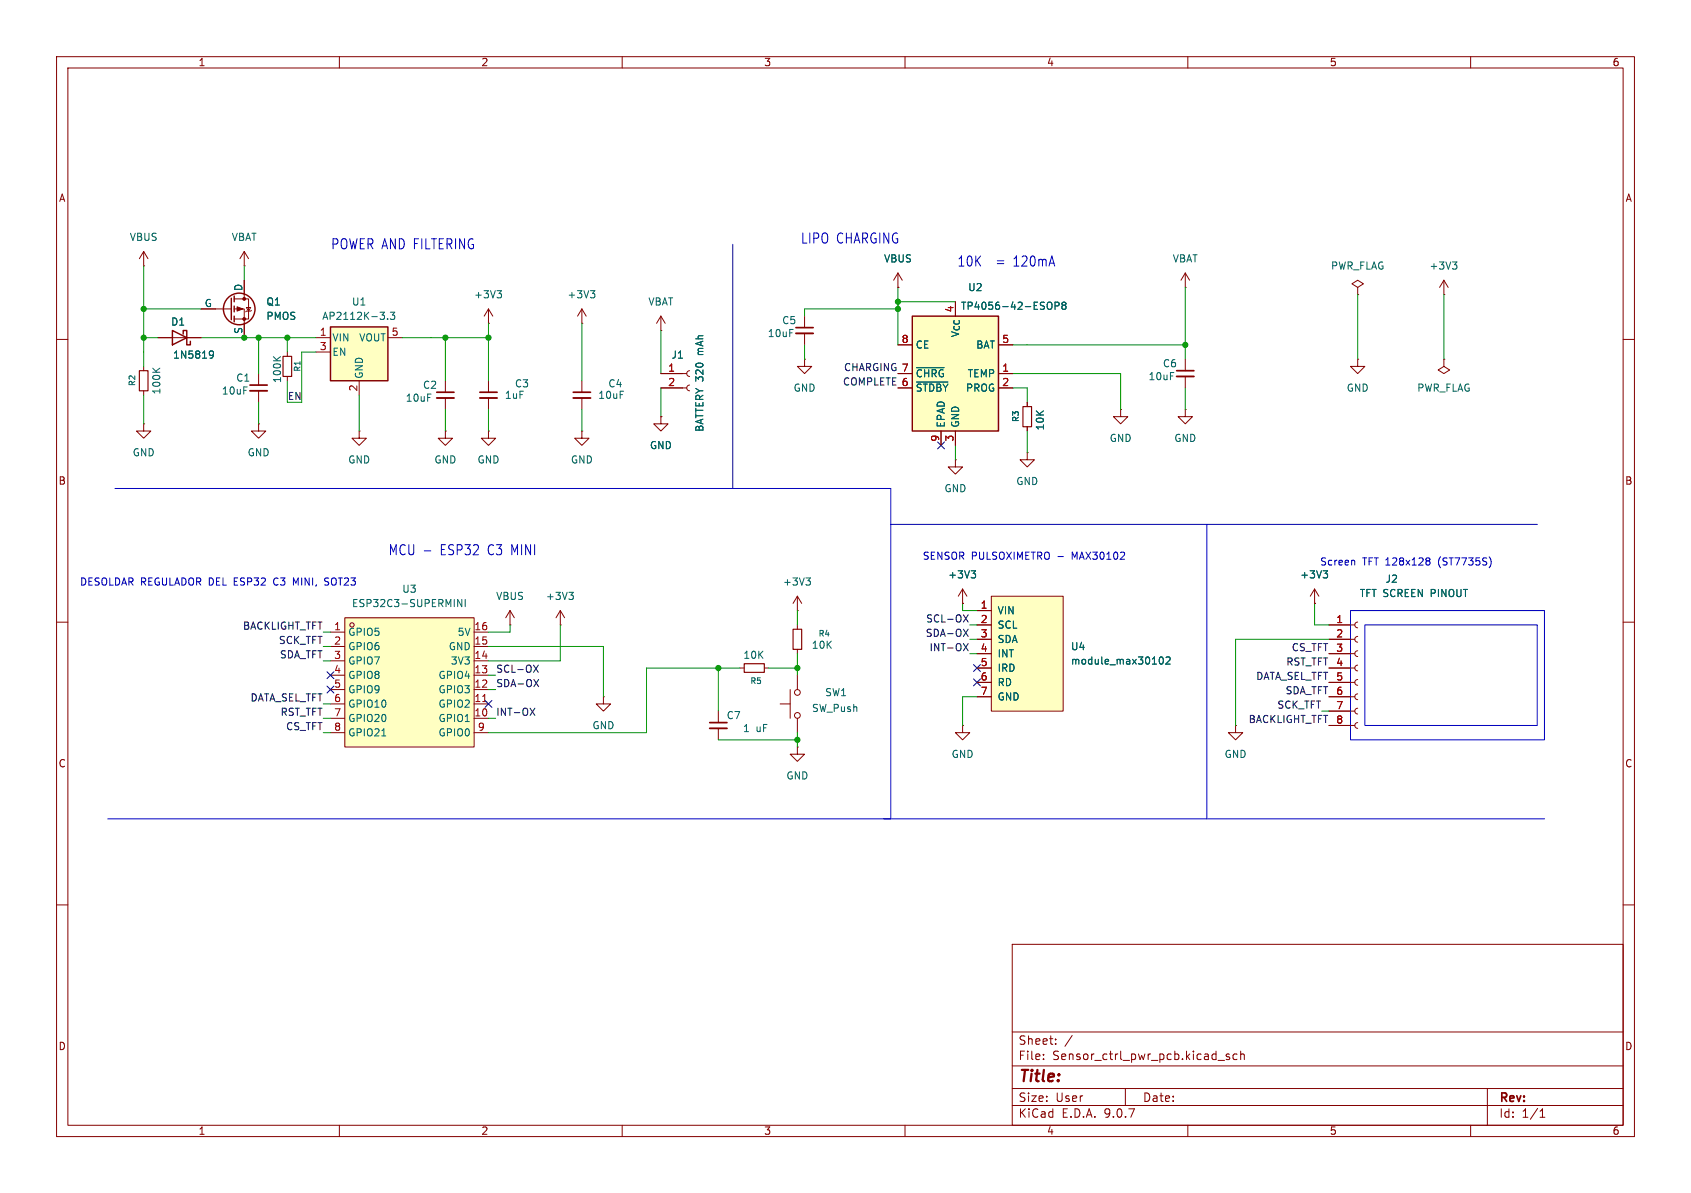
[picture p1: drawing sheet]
<svg xmlns="http://www.w3.org/2000/svg" width="299mm" height="211mm" viewBox="0 0 299 211" stroke-linecap="round" stroke-linejoin="round" font-family="sans-serif">
<g fill="none" stroke="#840000" stroke-width=".18">
<path d="M10 10h279v191h-279zM12 12h275v187h-275zM60 10v2M110 10v2M160 10v2M210 10v2M260 10v2M27.9 59.7h7.7M43.2 47h.1M43.2 44.5l-.8 1.2M43.2 44.5l.7 1.2M43.2 44.5v2.5"/>
<path d="M116.8 58.4h.1M116.8 55.9l-.7 1.3M116.8 55.9l.8 1.3M116.8 55.9v2.5M10 60h2M45.7 66.1v2M45.7 69.1v2M50.8 62.3v.7M50.8 66.6v.7M63.5 76.2v1.3h1.3l-1.3 1.3-1.3-1.3h1.3M63.5 76.2h.1M78.7 76.2v1.3h1.3l-1.3 1.3-1.2-1.3h1.2"/>
<path d="M78.7 76.2h.1M78.7 67.3v2.1M78.7 70.4v2M86.4 76.2v1.3h1.2l-1.2 1.3-1.3-1.3h1.3M86.4 76.2h.1M86.4 67.3v2.1M86.4 70.4v2M102.9 76.2v1.3h1.2l-1.2 1.3-1.3-1.3h1.3M102.9 76.2h.1M102.9 67.3v2.1M102.9 70.4v2M116.8 73.7v1.3h1.3l-1.3 1.2-1.2-1.2h1.2"/>
<path d="M116.8 73.7h.1M116.8 66.1h4.6M116.8 68.6h4.6M121.9 65.6l-.3 .1-.2 .4 .2 .3 .3 .2M121.9 68.1l-.3 .1-.2 .4 .2 .4 .3 .1M198.1 72.4v1.3h1.3l-1.3 1.3-1.3-1.3h1.3M198.1 72.4h.1M209.5 72.4v1.3h1.3l-1.3 1.3-1.2-1.3h1.2M209.5 72.4h.1M209.5 63.5v2.1M209.5 66.6v2M240 63.5v1.3h1.3l-1.3 1.3-1.2-1.3h1.2"/>
<path d="M240 63.5h.1M287 60h2M10 110h2M287 110h2M218.4 128.3v1.3h1.3l-1.3 1.2-1.2-1.2h1.2M218.4 128.3h.1M10 160h2M179 167h108v32h-108zM287 160h2M60 199v2M110 199v2M160 199v2"/>
<path d="M179 195.5h108M179 192.5h108M179 188.5h108M179 182.5h108M184.5 187.2v.2M184.5 186.5v.1M186.6 184.5v.2M186.6 183.8v.1M189.6 183.1l-1.3 1.9M199 192.5v3M210 199v2M215.3 187.5h1.2"/>
<path d="M217.3 186.5l-.3-.1-.2 .2v.2l.5 .2v.3h-.5M218.7 186.5l-.4-.1-.3 .3v.4l.1 .2h.6M219.3 186.5l.3-.1 .3 .1 .1 .9M219.3 185.9v1.5M260 199v2M263 192.5v6.5M272.3 197.6h.8M272.3 196.5l.4-.4v1.5"/>
</g>
<path d="M44.2 68.1h3M77.2 69.4h3.1M84.8 69.4h3.1M101.3 69.4h3.1M208 65.6h3.1" fill="none" stroke="#840000" stroke-width=".3"/>
<path d="M44.2 69.1h3M77.2 70.4h3.1M84.8 70.4h3.1M101.3 70.4h3.1M208 66.6h3.1" fill="none" stroke="#840000" stroke-width=".33"/>
<path d="M50 63h1.6v3.6h-1.6z" fill="none" stroke="#840000" stroke-width=".2"/>
<path d="M37.1 62.1h.4l.2 .1a.84 .84 0 0 1-.3 1.1h-.3M37.7 62.6l-.2 .3-.4-.1M48.3 63.1l.8 .7M49.6 63.1l-.7 .5" fill="none" stroke="#006464" stroke-width=".18"/>
<path d="M30.5 58.4l2.5 1.3-2.5 1.3zM32.4 59.1v-.7h.6v2.6h.7v-.6" fill="none" stroke="#840000" stroke-width=".25"/>
<path d="M58.4 57.8h10.2v9.5h-10.2z" fill="#ffffc2"/>
<path d="M58.4 57.8h10.2v9.5h-10.2z" fill="none" stroke="#840000" stroke-width=".25"/>
<g fill="none" stroke="#840000" stroke-width=".18">
<path d="M55.9 59.7h2.5M68.6 59.7h2.5M86.4 57.2h.1M86.4 54.6l-.8 1.3M86.4 54.6l.7 1.3M86.4 54.6v2.6M102.9 57.2h.1M102.9 54.6l-.8 1.3M102.9 54.6l.7 1.3M102.9 54.6v2.6M55.9 62.3h2.5M63.5 67.3v2.6"/>
<path d="M99.1 110.5h.1M99.1 108l-.8 1.2M99.1 108l.7 1.2M99.1 108v2.5M130.8 118.1h.8M135.1 118.1h.8M141 108h.1M141 105.4v2.6M141 110.5v.8M141 114.8v.8M141 105.4l.7 1.3M141 105.4l-.8 1.3"/>
<path d="M232.4 106.7h.1M232.4 104.2l-.8 1.2M232.4 104.2l.8 1.2M232.4 104.2v2.5M234.9 110.5h4.6M234.9 113.1h4.6M234.9 115.6h4.6M234.9 118.1h4.6M240 110l-.3 .2-.2 .3 .2 .4 .3 .1M240 112.5l-.3 .2-.2 .4 .2 .3 .3 .2M240 115.1l-.3 .1-.2 .4 .2 .4 .3 .1M240 117.6l-.3 .2-.2 .3 .2 .4 .3 .1"/>
<path d="M106.7 123.2v1.3h1.2l-1.2 1.3-1.3-1.3h1.3M106.7 123.2h.1M170.2 128.3v1.3h1.2l-1.2 1.2-1.3-1.2h1.3M170.2 128.3h.1M234.9 120.7h4.6M234.9 123.2h4.6M234.9 125.8h4.6M234.9 128.3h4.6M240 120.2l-.3 .1-.2 .4 .2 .3 .3 .2M240 122.7l-.3 .2-.2 .3 .2 .4 .3 .1M240 125.2l-.3 .2-.2 .4 .2 .3 .3 .2M240 127.8l-.3 .1-.2 .4 .2 .4 .3 .1"/>
</g>
<g fill="none" stroke="#006464" stroke-width=".18">
<path d="M67.2 55.2h.8l-.4 .5M67.9 55.8v.6M68.5 56.4v.1M69 55.2h.8l-.4 .5 .3 .1v.6l-.2 .1-.5-.1M87.9 51.4h.8l-.5 .5M88.4 51.9l.3 .2v.3l-.3 .3M104.4 51.4h.8l-.5 .5M104.9 51.9l.3 .2v.3l-.3 .3M100.6 104.7h.8l-.5 .5M101.1 105.2l.3 .3v.3l-.3 .2M142.5 102.2h.8l-.5 .5M143 102.7l.3 .2v.3l-.3 .3"/>
<path d="M233.9 100.9h.8l-.4 .5M234.5 101.4l.2 .3v.3l-.2 .2"/>
</g>
<path d="M131.6 117.4h3.5v1.5h-3.5zM140.2 111.3h1.5v3.5h-1.5z" fill="none" stroke="#840000" stroke-width=".2"/>
<path d="M175.3 105.4h12.7v20.4h-12.7z" fill="#ffffc2"/>
<g fill="none" stroke="#840000" stroke-width=".18">
<path d="M25.4 47h.1M25.4 44.5l-.8 1.2M25.4 44.5l.8 1.2M25.4 44.5v2.5M158.7 50.8h.1M158.7 48.3l-.7 1.3M158.7 48.3l.8 1.3M158.7 48.3v2.5M209.5 50.8h.1M209.5 48.3l-.7 1.3M209.5 48.3l.8 1.3M209.5 48.3v2.5"/>
<path d="M240 50.8l1-.6-1-.6-1 .6 1 .6v1.3M240 52.1h.1M25.4 75v1.2h1.3l-1.3 1.3-1.3-1.3h1.3M25.4 75h.1M25.4 64.8v.8M25.4 69.1v.8M45.7 75v1.2h1.3l-1.3 1.3-1.3-1.3h1.3M45.7 75h.1M90.2 110.5h.1M90.2 108l-.8 1.2M90.2 108l.7 1.2M90.2 108v2.5"/>
<path d="M141 119.4v2.5M170.2 106.7h.1M170.2 104.2l-.8 1.2M170.2 104.2l.7 1.2M170.2 104.2v2.5M172.7 108h2.6M172.7 110.5h2.6M172.7 113.1h2.6M172.7 115.6h2.6M172.7 118.1h2.6M175.3 105.4h12.7v20.4h-12.7zM127 125.8v2"/>
<path d="M127 128.8v2M137.9 124.5h1.8M139.7 121.9v5.1M141 132.1v1.3h-1.3l1.3 1.2 1.2-1.2h-1.2M141 132.1h.1M141 127v2.6M172.7 120.7h2.6M172.7 123.2h2.6"/>
<circle cx="141" cy="126.5" r=".51"/>
<circle cx="141" cy="122.5" r=".51"/>
</g>
<path d="M27 65.1l.7 .7M28.3 65.1l-.8 .6M171.7 100.9h.8l-.4 .5M172.2 101.4l.3 .3v.3l-.3 .2M205.1 116.3l.1-.1a.68 .68 0 0 1 .5 .6 .68 .68 0 0 1-.5 .6l-.1-.1-.2-.3zM206.2 116.3l.4-.1 .3 .3-.8 .9h.8" fill="none" stroke="#006464" stroke-width=".18"/>
<path d="M125.5 127.8h3" fill="none" stroke="#840000" stroke-width=".3"/>
<path d="M125.5 128.8h3" fill="none" stroke="#840000" stroke-width=".33"/>
<path d="M24.6 65.6h1.6v3.5h-1.6z" fill="none" stroke="#840000" stroke-width=".2"/>
<path d="M61 109.2h22.8v22.9h-22.8z" fill="#ffffc2"/>
<g fill="none" stroke="#840000" stroke-width=".18">
<path d="M181.6 71.1v.8M181.6 75.5v.7M58.4 111.8h2.6M58.4 114.3h2.6M58.4 116.9h2.6M58.4 119.4h2.6M61 109.2h22.8v22.9h-22.8zM83.8 111.8h2.6M83.8 114.3h2.6M83.8 116.9h2.6M83.8 119.4h2.6M58.4 121.9h2.6"/>
<path d="M58.4 124.5h2.6M58.4 127h2.6M58.4 129.6h2.6M83.8 121.9h2.6M83.8 124.5h2.6M83.8 127h2.6M83.8 129.6h2.6"/>
<circle cx="62.2" cy="110.5" r=".38"/>
</g>
<path d="M81.6 106v1.3l-.7-1.3v1.3M82.2 106v1.3M67.5 130.1h.7" fill="none" stroke="#006464" stroke-width=".18"/>
<path d="M85.3 124.1h.8" fill="none" stroke="#a90000" stroke-width=".18"/>
<path d="M180.8 71.9h1.6v3.6h-1.6z" fill="none" stroke="#840000" stroke-width=".2"/>
<path d="M161.3 55.9h15.2v20.3h-15.2z" fill="#ffffc2"/>
<g fill="none" stroke="#840000" stroke-width=".25">
<path d="M40.9 52.7v3.8M41.4 52.3v1.1M41.4 54.1v1M41.4 55.9v1M161.3 55.9h15.2v20.3h-15.2z"/>
<circle cx="42.3" cy="54.6" r="2.79"/>
</g>
<g fill="none" stroke="#840000" stroke-width=".18">
<path d="M27.9 59.7h2.6M33 59.7h2.6M35.6 54.6h5.3M41.4 52.9h2.5v3.5h-2.5M41.4 54.6h1.8v5.1M43.2 49.6v3.3M43.6 54.4h.7l-.4 .6zM44.4 54.9l-.1 .1h-.7l-.2 .1M142.2 55.9v2M142.2 59v2M158.7 50.8h.1M255.3 52.1h.1"/>
<path d="M255.3 49.6l-.8 1.2M255.3 49.6l.7 1.2M255.3 49.6v2.5M116.8 73.7h.1M116.8 66.1h3.8M116.8 68.6h3.8M142.2 63.5v1.3h1.3l-1.3 1.3-1.2-1.3h1.2M142.2 63.5h.1M158.7 61h2.6M158.7 66.1h2.6M158.7 68.6h2.6M166.4 76.2v2.6"/>
<path d="M168.9 76.2v2.6M176.5 61h2.6M176.5 66.1h2.6M176.5 68.6h2.6M181.6 71.1v.8M181.6 75.5v.7M255.3 63.5v1.3l1 .6-1 .7-1-.7 1-.6M255.3 63.5h.1M168.9 81.3v1.3h1.3l-1.3 1.2-1.3-1.2h1.3M168.9 81.3h.1M181.6 80v1.3h1.3l-1.3 1.3-1.3-1.3h1.3M181.6 80h.1"/>
<path d="M170.2 106.7h.1M172.7 110.5h2.6M172.7 113.1h2.6M172.7 115.6h2.6M172.7 118.1h2.6M172.7 108h2.6M232.4 106.7h.1M234.9 110.5h3.9M234.9 113.1h3.9M234.9 115.6h3.9M234.9 118.1h3.9M172.7 120.7h2.6"/>
<path d="M172.7 123.2h2.6M234.9 120.7h3.9M234.9 123.2h3.9M234.9 125.8h3.9M234.9 128.3h3.9"/>
</g>
<g fill="none" stroke="#006464" stroke-width=".18">
<path d="M185.4 53.4a.43 .43 0 0 1 .6 .5v.4a.43 .43 0 0 1-.6 .4M186.5 54.1l.6-.1 .2-.1-.1-.3-.7-.2v1.3M188 54l-.3-.3 .3-.3h.2l.3 .3-.3 .3M188 54l-.3 .2 .1 .4 .2 .1 .3-.1 .2-.1v-.3l-.3-.2M188 54h.2M256.8 46.3h.8l-.5 .5M257.3 46.8l.3 .3v.3l-.3 .2M37.1 62.1h.4l.2 .1a.84 .84 0 0 1-.3 1.1h-.3M37.7 62.6l-.2 .3-.4-.1M162 65h4.9M162 67.6h5.6M171.7 100.9h.8l-.4 .5"/>
<path d="M172.2 101.4l.3 .3v.3l-.3 .2M205.1 116.3l.1-.1a.68 .68 0 0 1 .5 .6 .68 .68 0 0 1-.5 .6l-.1-.1-.2-.3zM206.2 116.3l.4-.1 .3 .3-.8 .9h.8M233.9 100.9h.8l-.4 .5M234.5 101.4l.2 .3v.3l-.2 .2"/>
</g>
<g fill="#840000" stroke="#840000" stroke-width=".18">
<path d="M41.9 54.3l1 .3-1 .4z"/>
<circle cx="43.2" cy="52.9" r=".25"/>
<circle cx="43.2" cy="56.4" r=".25"/>
</g>
<path d="M140.7 57.9h3.1" fill="none" stroke="#840000" stroke-width=".3"/>
<path d="M140.7 59h3.1" fill="none" stroke="#840000" stroke-width=".33"/>
<path d="M94.3 117.6l.9 1.3M95.2 117.6l-.9 1.3M170.3 108.7l.9 1.3M170.3 111.3l.9 1.2M170.3 113.8l.9 1.3M171.2 108.7l-.9 1.3M171.2 111.3l-.9 1.2M171.2 113.8l-.9 1.3M93.7 125.2l.9 1.3M94.4 120.2l.8 1.2M94.6 125.2l-.9 1.3M95.2 120.2l-.8 1.2" fill="none" stroke="#0f0f0f" stroke-width=".18"/>
<g fill="none" stroke="#0000c2" stroke-width=".18">
<path d="M129.5 43.2v43.2M20.3 86.4h137.2v58.4M157.5 92.7h114.3M213.4 92.7v52.1M239.3 99.1l.2 .2v.6M252.3 98.7h.3l.2 .2-.2 .3M252.3 99.2h.3M252.6 99.2l.2 .2v.3l-.1 .2h-.4M263.6 99v.9M52.3 103.1l-.4-.9v1.3M57.4 103.4l.5 .1M57.9 102.2h-.3l-.2 .3 .1 .3 .4 .1"/>
<path d="M238.8 108h34.2v22.8h-34.2zM241.3 110.5h30.5v17.8h-30.5zM19 144.8h254"/>
</g>
<g fill="none" stroke="#009600" stroke-width=".18">
<path d="M25.4 54.6h10.2M25.4 59.7h2.5M25.4 47v17.8M35.6 59.7h20.3M43.2 47v2.6M45.7 59.7v6.4M50.8 59.7v2.6M71.1 59.7h15.3M78.7 59.7v7.6M86.4 57.2v10.1M102.9 57.2v10.1M116.8 58.4v7.7"/>
<path d="M158.7 50.8v10.2M158.7 54.6h-16.5v1.3M158.7 53.4h10.2M209.5 50.8v12.7M240 52.1v11.4M255.3 52.1v11.4M25.4 69.9v5.1M45.7 71.1v3.9M50.8 67.3v3.8M55.9 62.3h-2.6v8.8M63.5 69.9v6.3M78.7 72.4v3.8"/>
<path d="M86.4 72.4v3.8M102.9 72.4v3.8M116.8 68.6v5.1M142.2 61v2.5M168.9 78.8v2.5M179.1 68.6h2.5v2.5M179.1 66.1h19v6.3M179.1 61h30.4M181.6 76.2v3.8M209.5 68.6v3.8M57.1 111.8h1.3M57.1 116.9h1.3"/>
<path d="M57.1 114.3h1.3M86.4 114.3h20.3v8.9M86.4 119.4h1.2M90.2 110.5v1.3h-3.8M99.1 110.5v6.4h-12.7M127 118.1v7.7M130.8 118.1h-16.5v11.5h-27.9M135.9 118.1h5.1M141 108v2.5M141 115.6v3.8M170.2 106.7v1.3h2.5M171.4 110.5h1.3"/>
<path d="M171.4 113.1h1.3M171.4 115.6h1.3M232.4 106.7v3.8h2.5M234.9 113.1h-16.5v15.2M57.1 127h1.3M57.1 129.6h1.3M57.1 124.5h1.3M86.4 127h1.2M86.4 121.9h1.2M127 130.8h14M141 129.6v2.5M172.7 123.2h-2.5v5.1"/>
<path d="M233.7 125.8h1.2"/>
</g>
<path d="M165.8 78.2l1.2 1.2M167 78.2l-1.2 1.2M57.8 118.8l1.2 1.2M59 118.8l-1.2 1.2M172.1 117.5l1.2 1.2M173.3 117.5l-1.2 1.2M57.8 121.3l1.2 1.3M59 121.3l-1.2 1.3M85.8 123.9l1.2 1.2M87 123.9l-1.2 1.2M172.1 120.1l1.2 1.2M173.3 120.1l-1.2 1.2" fill="none" stroke="#000084" stroke-width=".18"/>
<g fill="#009600" stroke="#009600" stroke-width=".18">
<circle cx="43.2" cy="59.7" r=".46"/>
<circle cx="25.4" cy="59.7" r=".46"/>
<circle cx="25.4" cy="54.6" r=".46"/>
<circle cx="209.5" cy="61" r=".46"/>
<circle cx="158.7" cy="53.4" r=".46"/>
<circle cx="158.7" cy="54.6" r=".46"/>
<circle cx="45.7" cy="59.7" r=".46"/>
<circle cx="50.8" cy="59.7" r=".46"/>
<circle cx="86.4" cy="59.7" r=".46"/>
<circle cx="78.7" cy="59.7" r=".46"/>
<circle cx="141" cy="118.1" r=".46"/>
<circle cx="141" cy="130.8" r=".46"/>
<circle cx="127" cy="118.1" r=".46"/>
</g>
<text font-size="2.8" fill="#840000" x="180" y="191.9">Title:</text>
<g font-size="2.5" fill="#0000c2">
<text x="58.4" y="44.2">POWER AND FILTERING</text>
<text x="141.5" y="43.2">LIPO CHARGING</text>
<text x="169.2" y="47.3">10K</text>
<text x="176.2" y="47.3">=</text>
<text x="179.3" y="47.3">120mA</text>
<text x="68.6" y="98.3">MCU -</text>
<text x="77.9" y="98.3">ESP32</text>
<text x="86.4" y="98.3">C3 MINI</text>
</g>
<g font-size="2.1" fill="#840000">
<text x="180" y="185">Sheet:</text>
<text x="180" y="187.7">File:</text>
<text x="186" y="187.7">Sensor_ctrl_pwr_pcb.kicad_sch</text>
<text x="180" y="197.9">KiCad</text>
<text x="180" y="195.1">Size:</text>
<text x="186.6" y="195.1">User</text>
<text x="187.7" y="197.9">E.D.A.</text>
<text x="195.3" y="197.9">9.0.7</text>
<text x="202" y="195.1">Date:</text>
<text x="265" y="195.3">Rev:</text>
<text x="265" y="197.9">Id:</text>
<text x="269" y="197.9">1/1</text>
</g>
<g font-size="1.8" fill="#840000">
<text x="35" y="11.9">1</text>
<text x="85" y="11.9">2</text>
<text x="135" y="11.9">3</text>
<text x="185" y="11.9">4</text>
<text x="235" y="11.9">5</text>
<text x="285" y="11.9">6</text>
<text x="10.3" y="35.9">A</text>
<text x="287.3" y="35.9">A</text>
<text x="10.3" y="85.9">B</text>
<text x="287.2" y="85.9">B</text>
<text x="10.3" y="135.9">C</text>
<text x="287.2" y="135.9">C</text>
<text x="10.3" y="185.9">D</text>
<text x="287.2" y="185.9">D</text>
<text x="35" y="200.9">1</text>
<text x="85" y="200.9">2</text>
<text x="135" y="200.9">3</text>
<text x="185" y="200.9">4</text>
<text x="235" y="200.9">5</text>
<text x="285" y="200.9">6</text>
</g>
<g font-size="1.8" fill="#006464">
<text x="22.8" y="42.8">VBUS</text>
<text x="40.9" y="42.8">VBAT</text>
<text x="156.2" y="46.6">VBUS</text>
<text x="207.2" y="46.6">VBAT</text>
<text x="235.2" y="47.9">PWR_FLAG</text>
<text x="252.6" y="47.9">+3V3</text>
<text x="42.9" y="51.6" transform="rotate(-90 42.9 51.6)">D</text>
<text x="83.7" y="53">+3V3</text>
<text x="100.2" y="53">+3V3</text>
<text x="171.1" y="51.7">U2</text>
<text x="30.2" y="57.8">D1</text>
<text x="36.1" y="54.4">G</text>
<text x="42.9" y="59.2" transform="rotate(-90 42.9 59.2)">S</text>
<text x="47" y="54.2">Q1</text>
<text x="47" y="56.8">PMOS</text>
<text x="56.9" y="56.8">AP2112K-3.3</text>
<text x="62.1" y="54.2">U1</text>
<text x="114.5" y="54.2">VBAT</text>
<text x="135.6" y="59.8">10uF</text>
<text x="138.2" y="57.5">C5</text>
<text x="169.8" y="59.8" transform="rotate(-90 169.8 59.8)">V_{CC}</text>
<text x="169.8" y="55">TP4056-42-ESOP8</text>
<text x="30.5" y="63.6">1N5819</text>
<text x="58.7" y="60.6">VIN</text>
<text x="58.7" y="63.1">EN</text>
<text x="63.4" y="60.6">VOUT</text>
<text x="118.6" y="63.6">J1</text>
<text x="124.6" y="62.7" transform="rotate(-90 124.6 62.7)">mAh</text>
<text x="161.8" y="61.8">CE</text>
<text x="172.5" y="61.8">BAT</text>
<text x="205.5" y="65.2">C6</text>
<text x="28.5" y="69.9" transform="rotate(-90 28.5 69.9)">100K</text>
<text x="39.1" y="70">10uF</text>
<text x="41.7" y="67.7">C1</text>
<text x="49.9" y="67.8" transform="rotate(-90 49.9 67.8)">100K</text>
<text x="64.4" y="67.1" transform="rotate(-90 64.4 67.1)">GND</text>
<text x="71.6" y="71.2">10uF</text>
<text x="74.7" y="69">C2</text>
<text x="89.2" y="70.7">1uF</text>
<text x="90.9" y="68.7">C3</text>
<text x="105.7" y="70.7">10uF</text>
<text x="107.5" y="68.7">C4</text>
<text x="140.2" y="69.5">GND</text>
<text x="161.8" y="66.9">~{CHRG}</text>
<text x="161.8" y="69.5">~{STDBY} PROG</text>
<text x="171" y="66.9">TEMP</text>
<text x="203" y="67.4">10uF</text>
<text x="238" y="69.5">GND</text>
<text x="250.5" y="69.5">PWR_FLAG</text>
<text x="124.6" y="76.5" transform="rotate(-90 124.6 76.5)">BATTERY 320</text>
<text x="167.2" y="75.7" transform="rotate(-90 167.2 75.7)">EPAD</text>
<text x="169.8" y="75.7" transform="rotate(-90 169.8 75.7)">GND</text>
<text x="184.8" y="76.2" transform="rotate(-90 184.8 76.2)">10K</text>
<text x="23.4" y="80.9">GND</text>
<text x="43.7" y="80.9">GND</text>
<text x="61.5" y="82.2">GND</text>
<text x="76.7" y="82.2">GND</text>
<text x="84.3" y="82.2">GND</text>
<text x="100.8" y="82.2">GND</text>
<text x="114.8" y="79.6">GND</text>
<text x="196.1" y="78.4">GND</text>
<text x="207.5" y="78.4">GND</text>
<text x="166.9" y="87.2">GND</text>
<text x="179.6" y="86">GND</text>
<text x="62.1" y="107.6">ESP32C3-SUPERMINI</text>
<text x="71" y="105">U3</text>
<text x="87.6" y="106.3">VBUS</text>
<text x="96.4" y="106.3">+3V3</text>
<text x="138.3" y="103.8">+3V3</text>
<text x="167.5" y="102.5">+3V3</text>
<text x="229.8" y="102.5">+3V3</text>
<text x="240.3" y="105.8">TFT SCREEN PINOUT</text>
<text x="244.9" y="103.3">J2</text>
<text x="61.5" y="112.6">GPIO5</text>
<text x="80.8" y="112.6">5V</text>
<text x="176.3" y="108.8">VIN</text>
<text x="176.3" y="111.4">SCL</text>
<text x="176.3" y="113.9">SDA</text>
<text x="61.5" y="115.2">GPIO6</text>
<text x="61.5" y="117.7">GPIO7</text>
<text x="79.2" y="115.2">GND</text>
<text x="79.6" y="117.7">3V3</text>
<text x="131.3" y="116.7">10K</text>
<text x="143.4" y="114.9">10K</text>
<text x="176.3" y="116.5">INT</text>
<text x="176.3" y="119">IRD</text>
<text x="189.2" y="115.2">U4</text>
<text x="189.2" y="117.7">module_max30102</text>
<text x="61.5" y="120.3">GPIO8</text>
<text x="61.5" y="122.8">GPIO9</text>
<text x="61.5" y="125.3">GPIO10</text>
<text x="77.4" y="120.3">GPIO4</text>
<text x="77.4" y="122.8">GPIO3</text>
<text x="77.4" y="125.3">GPIO2</text>
<text x="145.8" y="123.3">SW1</text>
<text x="176.3" y="121.5">RD</text>
<text x="176.3" y="124.1">GND</text>
<text x="61.5" y="127.9">GPIO20</text>
<text x="61.5" y="130.4">GPIO21</text>
<text x="77.4" y="127.9">GPIO1</text>
<text x="77.4" y="130.4">GPIO0</text>
<text x="104.6" y="129.2">GND</text>
<text x="128.4" y="127.4">C7</text>
<text x="131.3" y="129.7">1</text>
<text x="133.6" y="129.7">uF</text>
<text x="143.5" y="126.1">SW_Push</text>
<text x="168.1" y="134.2">GND</text>
<text x="216.4" y="134.2">GND</text>
<text x="138.9" y="138">GND</text>
</g>
<g font-size="1.8" fill="#a90000">
<text x="56.4" y="59.5">1</text>
<text x="69.1" y="59.5">5</text>
<text x="168.7" y="55.3" transform="rotate(-90 168.7 55.3)">4</text>
<text x="56.4" y="62">3</text>
<text x="118" y="65.8">1</text>
<text x="159.3" y="60.7">8</text>
<text x="159.3" y="65.8">7</text>
<text x="177.1" y="60.7">5</text>
<text x="177.1" y="65.8">1</text>
<text x="63.2" y="69.3" transform="rotate(-90 63.2 69.3)">2</text>
<text x="118" y="68.4">2</text>
<text x="159.3" y="68.4">6</text>
<text x="177.1" y="68.4">2</text>
<text x="166.1" y="78.2" transform="rotate(-90 166.1 78.2)">9</text>
<text x="168.7" y="78.2" transform="rotate(-90 168.7 78.2)">3</text>
<text x="173.3" y="107.7">1</text>
<text x="59" y="111.5">1</text>
<text x="83.8" y="111.5">16</text>
<text x="173.3" y="110.3">2</text>
<text x="173.3" y="112.8">3</text>
<text x="236.1" y="110.3">1</text>
<text x="236.1" y="112.8">2</text>
<text x="59" y="114.1">2</text>
<text x="59" y="116.6">3</text>
<text x="59" y="119.2">4</text>
<text x="83.8" y="114.1">15</text>
<text x="83.8" y="116.6">14</text>
<text x="83.8" y="119.2">13</text>
<text x="173.3" y="115.3">4</text>
<text x="173.3" y="117.9">5</text>
<text x="236.1" y="115.3">3</text>
<text x="236.1" y="117.9">4</text>
<text x="59" y="121.7">5</text>
<text x="59" y="124.2">6</text>
<text x="83.8" y="121.7">12</text>
<text x="83.8" y="124.2">11</text>
<text x="173.3" y="120.4">6</text>
<text x="173.3" y="123">7</text>
<text x="236.1" y="125.5">7</text>
<text x="236.1" y="120.4">5</text>
<text x="236.1" y="123">6</text>
<text x="59" y="126.8">7</text>
<text x="59" y="129.3">8</text>
<text x="83.8" y="126.8">10</text>
<text x="84.4" y="129.3">9</text>
<text x="236.1" y="128">8</text>
</g>
<g font-size="1.8" fill="#0f0f0f">
<text x="149.1" y="65.7">CHARGING 7</text>
<text x="148.9" y="68.3">COMPLETE 6</text>
<text x="42.9" y="111.4">BACKLIGHT_TFT</text>
<text x="49.2" y="114">SCK_TFT</text>
<text x="163.6" y="112.7">SDA-OX</text>
<text x="163.6" y="110.2">SCL-OX</text>
<text x="49.4" y="116.5">SDA_TFT</text>
<text x="87.6" y="119.1">SCL-OX</text>
<text x="164.2" y="115.2">INT-OX</text>
<text x="227.3" y="117.8">RST_TFT 4</text>
<text x="228.3" y="115.2">CS_TFT 3</text>
<text x="44.2" y="124.1">DATA_SEL_TFT</text>
<text x="87.6" y="121.6">SDA-OX</text>
<text x="222" y="120.3">DATA_SEL_TFT 5</text>
<text x="225.7" y="125.4">SCK_TFT</text>
<text x="227.2" y="122.9">SDA_TFT 6</text>
<text x="49.5" y="126.7">RST_TFT</text>
<text x="50.5" y="129.2">CS_TFT</text>
<text x="87.6" y="126.7">INT-OX</text>
<text x="220.7" y="127.9">BACKLIGHT_TFT</text>
</g>
<g font-size="1.8" fill="#0000c2">
<text x="163" y="99.2">SENSOR PULSOXIMETRO</text>
<text x="187" y="99.2">-</text>
<text x="189.8" y="99.2">MAX30102</text>
<text x="233.3" y="100.2">Screen</text>
<text x="240.9" y="100.2">TFT 128x128</text>
<text x="254.5" y="100.2">(ST7735S)</text>
<text x="14" y="103.8">DESOLDAR REGULADOR DEL ESP32</text>
<text x="48.8" y="103.8">C3</text>
<text x="52.5" y="103.8">MINI,</text>
<text x="58.3" y="103.8">SOT23</text>
</g>
<text font-size="1.7" fill="#009600" x="50.8" y="70.8">EN</text>
<g font-size="1.4" fill="#006464">
<text x="53.3" y="65.8" transform="rotate(-90 53.3 65.8)">R1</text>
<text x="24.1" y="68.4" transform="rotate(-90 24.1 68.4)">R2</text>
<text x="180.3" y="74.7" transform="rotate(-90 180.3 74.7)">R3</text>
<text x="144.6" y="112.8">R4</text>
<text x="132.5" y="121.2">R5</text>
</g>
</svg>
